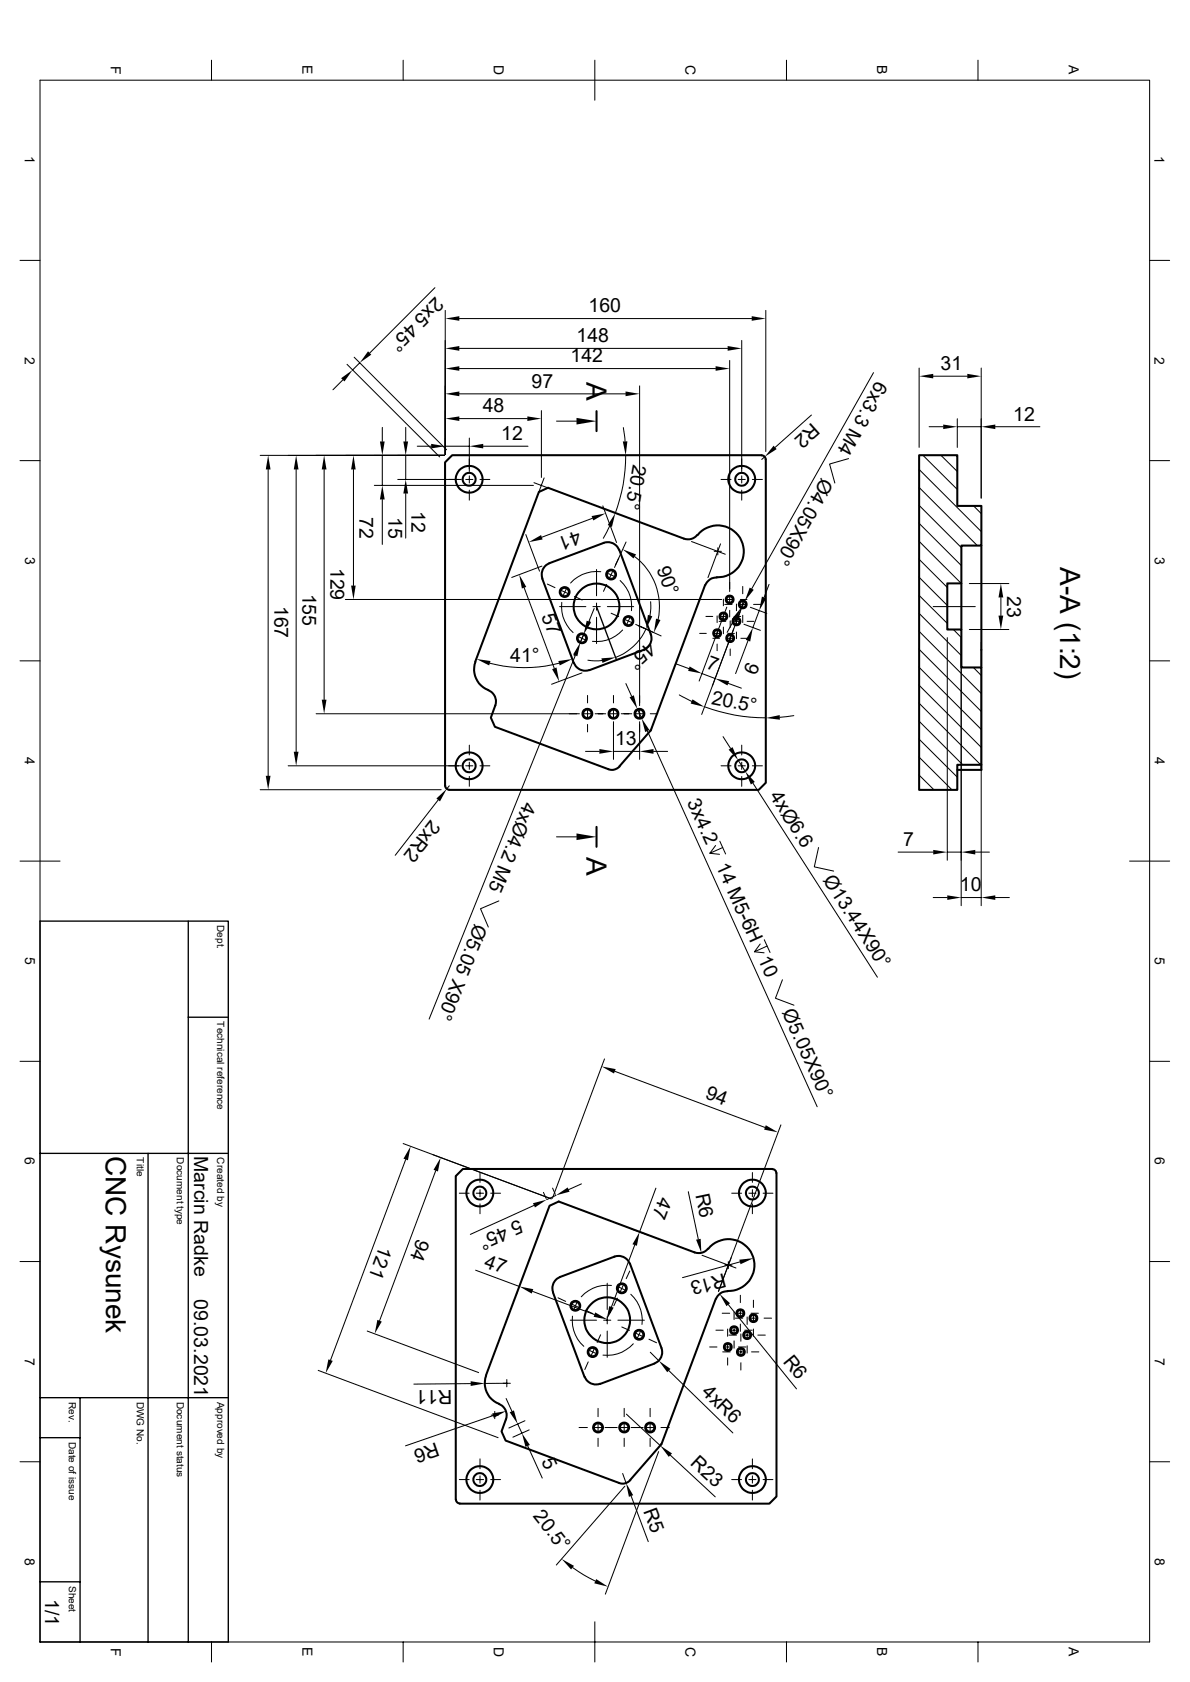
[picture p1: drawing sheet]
<svg xmlns="http://www.w3.org/2000/svg" width="297mm" height="420mm" viewBox="0 0 297 420" stroke-linecap="round" stroke-linejoin="round" font-family="sans-serif">
<g fill="none" stroke="#000" stroke-width=".51">
<path d="M148.9 102.7v5M229.4 113.7h9.5v12.6h6v9.9h-5v9.5h-3.5v11.5h3.5v9.5h5v24.3h-6v6.2h-9.5zM154.5 137.3a3 3 0 0 0-3.8-1.7l-13.6 5a3 3 0 0 0-1.7 3.9M154.6 137.3l7.8 21.1a3 3 0 0 1-1.7 3.8l-13.6 5.1M174 133.6a2.93 2.93 0 0 1-3.3 .9l-33.9-12.7-2.3 1.1-15.9 42.3M174.1 133.6a6.5 6.5 0 0 1 10.9 1.4 6.5 6.5 0 0 1-6.1 9.1M244.9 136.2v30.5M135.3 144.5l7.9 21.1M176 146.1l-13.6 36.3-7.8 9a2.56 2.56 0 0 1-2.8 .7l-28.3-10.6-1-2.3 1.1-3.1M178.9 144.2a3.1 3.1 0 0 0-2.9 1.9M239.9 145.7v11.5M118.7 165.3a5.5 5.5 0 0 0 3.2 7"/>
<path d="M121.9 172.3a3 3 0 0 1 1.7 3.9M143.3 165.6a3 3 0 0 0 3.8 1.7M111.1 196.2v-80.8l1.8-1.7h77.2l.5 .1 .5 .9v80.8l-1.7 1.7h-77.3M111.1 196.2l.3 .7 .7 .3M244.9 191v1.2h-6M148.9 206.5v5M192.8 291.9h-77.3l-1.8 1.8v80.7M192.8 291.9l.5 .2 .3 .3 .2 .5M193.8 292.9v80.8l-1.8 1.8h-77.2M153.3 313.8a3 3 0 0 1 3.9 1.7M153.4 313.8l-13.6 5.1a3 3 0 0 0-1.8 3.8l7.9 21.1M157.2 315.5l7.9 21.1a3 3 0 0 1-1.7 3.8"/>
<path d="M176.7 311.8a2.93 2.93 0 0 1-3.3 .9l-34-12.7-2.2 1.1-15.9 42.4M176.8 311.8a6.5 6.5 0 0 1 10.9 1.4 6.5 6.5 0 0 1-6.1 9.2M178.6 324.3l-13.5 36.3M181.6 322.4a3.1 3.1 0 0 0-2.9 1.9M121.3 343.5a5.7 5.7 0 0 0 3.6 7.3 2.96 2.96 0 0 1 1.4 3.6M126.3 354.4l-1.1 3 1 2.3 28.3 10.6a2.56 2.56 0 0 0 2.8-.7M163.3 340.5l-13.5 5a3 3 0 0 1-3.9-1.7M113.8 374.4l.3 .7 .7 .3M165.1 360.6l-7.8 9"/>
<circle cx="117.1" cy="119.7" r="3.3"/>
<circle cx="117.1" cy="119.7" r="1.61"/>
<circle cx="185.1" cy="119.7" r="3.3"/>
<circle cx="185.1" cy="119.7" r="1.61"/>
<circle cx="140.9" cy="147.8" r="1.23"/>
<circle cx="140.9" cy="147.8" r="1.06"/>
<circle cx="145.2" cy="159.4" r="1.23"/>
<circle cx="145.3" cy="159.4" r="1.06"/>
<circle cx="148.9" cy="151.4" r="5.7"/>
<circle cx="152.5" cy="143.5" r="1.23"/>
<circle cx="152.5" cy="143.5" r="1.06"/>
<circle cx="156.8" cy="155.1" r="1.23"/>
<circle cx="156.9" cy="155.1" r="1.06"/>
<circle cx="179" cy="158.1" r=".98"/>
<circle cx="179" cy="158.1" r=".8"/>
<circle cx="180.5" cy="153.9" r=".98"/>
<circle cx="180.6" cy="153.9" r=".8"/>
<circle cx="182.1" cy="149.7" r=".98"/>
<circle cx="182.1" cy="149.7" r=".8"/>
<circle cx="182.2" cy="159.3" r=".98"/>
<circle cx="182.2" cy="159.3" r=".8"/>
<circle cx="183.8" cy="155.1" r=".98"/>
<circle cx="183.8" cy="155.2" r=".8"/>
<circle cx="185.4" cy="150.9" r=".98"/>
<circle cx="185.4" cy="150.9" r=".8"/>
<circle cx="146.6" cy="178.2" r="1.23"/>
<circle cx="146.6" cy="178.2" r="1.06"/>
<circle cx="153.1" cy="178.2" r="1.23"/>
<circle cx="153.1" cy="178.2" r="1.06"/>
<circle cx="159.6" cy="178.2" r="1.23"/>
<circle cx="159.6" cy="178.2" r="1.06"/>
<circle cx="117.1" cy="191.2" r="3.3"/>
<circle cx="117.1" cy="191.2" r="1.61"/>
<circle cx="185.1" cy="191.2" r="3.3"/>
<circle cx="185.1" cy="191.2" r="1.61"/>
<circle cx="119.8" cy="297.9" r="3.3"/>
<circle cx="119.8" cy="297.9" r="1.61"/>
<circle cx="187.8" cy="297.9" r="3.3"/>
<circle cx="187.8" cy="297.9" r="1.61"/>
<circle cx="143.6" cy="326" r="1.23"/>
<circle cx="143.6" cy="326.1" r="1.06"/>
<circle cx="147.9" cy="337.6" r="1.23"/>
<circle cx="147.9" cy="337.6" r="1.06"/>
<circle cx="151.6" cy="329.6" r="5.7"/>
<circle cx="155.2" cy="321.7" r="1.23"/>
<circle cx="155.2" cy="321.7" r="1.06"/>
<circle cx="159.5" cy="333.3" r="1.23"/>
<circle cx="159.5" cy="333.3" r="1.06"/>
<circle cx="181.6" cy="336.3" r=".98"/>
<circle cx="181.7" cy="336.3" r=".8"/>
<circle cx="183.2" cy="332.1" r=".98"/>
<circle cx="183.2" cy="332.2" r=".8"/>
<circle cx="184.8" cy="327.9" r=".98"/>
<circle cx="184.8" cy="327.9" r=".8"/>
<circle cx="184.9" cy="337.6" r=".98"/>
<circle cx="184.9" cy="337.6" r=".8"/>
<circle cx="186.5" cy="333.4" r=".98"/>
<circle cx="186.5" cy="333.4" r=".8"/>
<circle cx="188" cy="329.1" r=".98"/>
<circle cx="188" cy="329.1" r=".8"/>
<circle cx="149.3" cy="356.4" r="1.23"/>
<circle cx="149.3" cy="356.4" r="1.06"/>
<circle cx="155.8" cy="356.4" r="1.23"/>
<circle cx="155.8" cy="356.4" r="1.06"/>
<circle cx="162.3" cy="356.4" r="1.23"/>
<circle cx="162.3" cy="356.4" r="1.06"/>
<circle cx="119.8" cy="369.4" r="3.3"/>
<circle cx="119.8" cy="369.4" r="1.61"/>
<circle cx="187.8" cy="369.4" r="3.3"/>
<circle cx="187.8" cy="369.4" r="1.61"/>
</g>
<g fill="none" stroke="#000" stroke-width=".25">
<path d="M52.8 15v5M100.6 15v5M148.5 15v10M196.3 15v5M244.1 15v5M10 20h276.9v390h-276.9zM5 65h5M108.5 71.8l-16.2 16.3M111.1 77.5v36M114.6 79.5h73M191.1 77.5v35.2M286.9 65h5"/>
<path d="M85.6 94.9l-2.5 2.4M86.6 91l23.1 23.1M88.4 89.2l23.1 23.1M89.8 90.6l-1.8 1.8M114.6 87h67M114.6 98.3h41.5M114.6 92h64M159.6 96.4v79.8M182.1 90v57.7M185.1 85v32.7M218 93l-30.4 54M229.4 91.9v19.8"/>
<path d="M232.9 93.9h8.5M244.9 91.9v32.5M5 115h5M64.9 113.7h46M66.9 117.2v76.5M73.9 117.2v70.5M80.9 117.2v57.5M88.2 117.2v29M95.4 106.7v3.5M95.4 113.7v7.5M99.3 119.7h15.8M101.3 106.7v3.5"/>
<path d="M101.3 113.7v6M104.1 111.4h3.5M111.1 111.4h6M114.6 104.5h17M116.2 119.7h1.8M117.1 109.4v8.3M117.1 118.8v1.8M119.8 119.7h2.5M120.6 111.4h11.2M135.1 102.5v16.7M135.8 119.3l-1.3 3.6M138.9 105.2h5"/>
<path d="M155.6 106.8l.4 3.4M156.2 113.7a40.3 40.3 0 0 1-2.6 14.4M180 119.7h2.5M184.2 119.7h1.8M185.1 118.8v1.8M187.8 119.7h2.5M190.9 114l-.8 .7M202.5 103.6l-9 8.1M211.8 114.5l-4.7 1.4 1.3 4.7M229.4 117.2l15.5 15.5M230.4 113.7l8.5 8.5M231.9 106.6h3.5"/>
<path d="M234.9 113.7l4 4M238.9 104.6v7.1M238.9 106.6h6M248.4 106.6h11.1M286.9 115h5M93.4 121.2h39.7M95.4 124.7v11.2M101.3 123.2v11.2M117.1 122.4v2.5M131.2 133.5l3.5 9.1M133.3 120.5l3.5 1.3M147.9 129.4l-12.7 4.8"/>
<path d="M150.5 126.3l3.4 9.2M152.2 131.3l-1.6 3.1M154.4 139.4l-.8 1.7M156.3 135.3l-2.9 6.4M158.4 139a15.5 15.5 0 0 1 5.9 15.6M172.6 135.2l8.4 3.2M178.3 137.7h1.7M179.2 136.8v1.8M179.8 135.8l-3.1 8.4M185.1 122.4v2.5M229.4 121.7l14.5 14.5M229.4 126.2l10.5 10.5"/>
<path d="M229.4 130.7l10.5 10.5M229.4 135.2l10.5 10.5M229.4 139.7l7 7M243 126.4l1.9 1.8M86.2 149.7h93.9M130.8 146.7l7.5 20.2M135.3 141.4l-7.6 2.8M136.6 145.8l1.9 .9M139.7 151.5h6.5M140.1 147.4l1.7 .8M140.2 150.4a8.6 8.6 0 0 0 2.8 7.5M141.4 147.1l-.8 1.6"/>
<path d="M143.4 148.9l1.9 .9M144.5 159l1.6 .7M145.6 158.6l-.7 1.6M145.7 158.4l-.8 2M147.2 155.1l-.8 1.9M148 151.5h1.8M148.3 151.9l-1.3 3.3M148.9 142.2v6.6M148.9 150.6v1.8M148.9 154.1v6.6M149.9 142.7a9 9 0 0 0-7.5 2.9M151.4 145.9l-.8 1.8"/>
<path d="M151.6 151.5h6.6M151.7 143.2l1.6 .7M152.5 153.1l1.9 .9M152.9 142.7l-.8 1.6M154.8 144.9a8.7 8.7 0 0 1 2.8 7.6M155.4 157.3a8.7 8.7 0 0 1-7.5 2.8M156 154.7l1.7 .7M157.1 154.3l-.7 1.6M158.7 155.9l6.3 2.9M159.3 156.2l1.9 .9M161.2 157.1a13.7 13.7 0 0 1-7.6 7.1M162.4 150.2v1.8l-.2 1.8"/>
<path d="M174.6 158.2h1.7M176.2 153.9h1.7M177.9 159.4h1.7M178.1 158.2h1.8M179 153.8v1.6M179 157.3v1.7M179.5 155.2h1.6M179.7 153.9h1.7M180.6 149.6v1.7M180.6 153v1.8M180.6 156.6v1.6M180.9 150.9h1.8"/>
<path d="M181.2 149.7h1.8M181.4 159.4h1.7M181.4 151.6l-6.9 18.5M181.7 158.2h1.6M182.1 148.8v1.8M182.1 152.4v1.7M182.2 155v1.7M182.2 158.5v1.8M182.9 155.2h1.8M183.1 157l-8 21.4M183.2 154.9l-1.7 3M183.2 153.9h1.7"/>
<path d="M183.8 150.8v1.7M183.8 154.3v1.7M183.8 157.8v1.7M184.5 150.9h1.8M184.7 152.8l-6.9 18.5M184.8 149.7h1.6M184.9 159.4h1.7M185.4 146.4v1.9M185.4 150v1.8M185.4 153.6v1.8M185.7 155.9l4.1 1.5M185.9 150.1l-1 1.7"/>
<path d="M186.5 155.2h1.7M186.7 160l-3.1 8.2M187.3 151.6l4.1 1.6M188.1 150.9h1.8M189.5 152.5l-1.6 4.2M191.9 145.9l-1.2 3.3M229.4 144.1l7 7.1M229.4 148.7l7 7M229.4 153.2l10.5 10.5M229.4 157.6l15.5 15.5M232.9 151.5h10.5M236.4 159.2v55.6"/>
<path d="M238 157.2l1.9 2M239.9 159.2v66.9M241.9 145.7h9.9M241.9 157.2h9.9M249.8 149.2v4.5M5 165h5M78.9 178.2h65.7M122.3 165.6a34.4 34.4 0 0 0 17.2 0M143.6 163.7l-36.5 90.8M144.2 161.8l-.9 1.9M145.2 168l-7.5 2.9M145.7 178.2h1.8"/>
<path d="M146.6 173.7v1.8M146.6 177.3v1.8M146.7 164.8l1.8 .2 1.7-.1M148.5 178.2h2.7M152.2 178.2h1.8M153.1 173.7v1.8M153.1 177.3v1.8M155.1 178.2h2.6M156.2 170.7l1.4 3.2M158.7 178.2h1.8M159.1 177l1 2.4M159.6 177.3v1.8"/>
<path d="M162.3 178.2h1.9M168.7 165.7l3.3 1.3M169.5 173.5l3.1 1.6M175.2 168.2l3.3 1.2M175.9 176.5a43 43 0 0 0 15.2 2.7M179 160.8v1.7M181.8 170.6l3.2 1.2M182.2 162.1v1.6M198.1 178.7l-3.5 .4M229.4 162.1l15.5 15.5M229.4 166.6l15.5 15.5M229.4 171.1l15.5 15.5"/>
<path d="M229.4 175.6l15.4 15.4M243 166.7l1.9 2M244.9 160.4v65.7M286.9 165h5M64.9 197.2h45.2M71.9 191.2h43.2M109.3 199.8l-10.7 13.8M112.1 196.2l-.6 .8M116.2 191.2h1.8M117.1 186.1v2.4M117.1 190.3v1.8M117.1 193.9v2.4"/>
<path d="M119.8 191.2h2.5M146.1 187.6h3.5M146.6 180.9v1.9M153.1 180.2v9.4M153.1 187.6h6.5M159.6 180.2v9.4M161.6 182.5l42.4 93.9M163.1 187.6h3.5M180 191.2h2.5M180.5 183.9l1.8 3M184.2 189.8l1.8 2.8M184.2 191.2h1.8"/>
<path d="M185.1 186.1v2.4M185.1 190.3v1.8M185.1 193.9v2.4M187.8 191.2h2.5M187.9 195.5l31.1 48.5M229.4 180.1l10.9 10.9M229.4 184.6l9.5 9.5M229.4 189.1l8.2 8.1M229.4 193.5l3.7 3.7M5 215h10M138.9 209h5M177.2 213.1l2.4 .2"/>
<path d="M178.6 211.1l-1.4 2 3.2-1.5M179.7 210.1l1.4 3.1M204.3 211.6l-1.1 4.9 4.9 1M224.2 212.8h8.7M236.4 212.8h3.5M243.4 212.8h3.5M281.9 215h10M124.5 225l-4.6 1.9 2 4.6M188.3 237.7l2.4 .2M189.7 235.7l-1.4 2 3.2-1.5M190.8 234.7l1.4 3.1M232.9 224.1h3.5"/>
<path d="M239.9 224.1h5M248.4 224.1h3.5M195.3 244.6l-1.8 4.7 4.7 1.7M5 265h5M150.9 264.4l-13 34.8M153.5 267.5l37.4 14M286.9 265h5M100.6 285.5l37 13.8M101.3 289.5l-18.8 50.1M108.8 292.3l-14.1 37.5M114.6 297.9h2.5M118.9 297.9h1.8"/>
<path d="M119.8 292.8v2.4M119.8 297.1v1.7M122.5 297.9h2.4M135.6 297.7l.7 1.6M137.9 296.7l.7 1.5M138.7 298.5l-2.3 1.1M145.1 295.6l-3.2 1.5M163.7 296.7l-4.1 10.9M171.8 297.6l2.5 11.8M182.6 297.9h2.5M186.9 297.9h1.8M187.8 292.8v2.4"/>
<path d="M187.8 297.1v1.7M190.5 297.9h2.4M194.9 280.9l-15.6 41.6 3.2-8.5M5 315h5M118.7 317.2l10.9 4M119.8 300.6v2.5M133.3 301l-15.9 7.2M157.2 317.4l-.9 1.9M157.7 306.9l3.9 1.5M158.4 310.9l-5.8 15.4M175.2 313.4l8.5 3.2M180.9 315.9h1.8"/>
<path d="M181.8 315v1.8M184.7 315.1l-14.4 3.9M187.8 300.6v2.5M286.9 315h5M91.7 332.4l27.8 10.3M129.2 322.4l-.3 .7M132.9 322.5l15.5 5.8M139.3 324.1l1.9 .9M142.3 329.6h6.6M142.8 325.7l1.6 .7M142.9 328.6a8.7 8.7 0 0 0 2.8 7.6M144 325.2l-.7 1.7"/>
<path d="M146 327.2l2 .8M147.2 337.2l1.6 .7M148.3 336.8l-.7 1.7M149.5 328.9l.2 .1M149.9 333.3l-.8 1.9M150.7 329.6h1.7M151.6 320.4v6.6M151.6 328.8v1.8M151.6 332.4v6.5M152.4 327.6l-.1 .2M152.6 321a8.6 8.6 0 0 0-7.5 2.8M154.1 324.1l-.9 2"/>
<path d="M154.2 329.6h6.6M154.3 321.4l1.7 .7M155.2 331.3l1.9 .9M155.6 320.9l-.8 1.6M157.4 323.2a8.9 8.9 0 0 1 2.8 7.5M158.1 335.5a8.7 8.7 0 0 1-7.6 2.9M158.7 332.9l1.6 .8M159.8 332.4l-.7 1.7M162 334.4l1.9 .9M162.3 337.7l2.1 2.1M177.1 336.3h1.8M178.7 332.1h1.8"/>
<path d="M180.3 327.9h1.8M180.4 337.6h1.8M180.7 336.3h1.8M181.6 331.9v1.8M181.6 335.4v1.9M181.6 339v1.9M181.8 325.8l17 21M181.9 333.4h1.9M182.3 332.1h1.8M183.2 327.6v1.9M183.2 331.3v1.7M183.2 334.8v1.8"/>
<path d="M183.6 329.1h1.8M183.9 327.9h1.8M184 337.6h1.8M184.3 336.3h1.8M184.8 323.4v1.8M184.8 327v1.8M184.8 330.6v1.8M184.9 333.1v1.8M184.9 336.7v1.8M185.6 333.4h1.8M185.9 332.1h1.8M186.5 328.8v1.9"/>
<path d="M186.5 332.5v1.8M186.5 336v1.9M187.2 329.1h1.7M187.5 327.9h1.8M187.6 337.6h1.8M188 324.7v1.8M188 328.3v1.7M188 331.9v1.8M189.1 333.4h1.9M190.7 329.1h1.9M79.4 342.2l44.9 16.8M117.5 345.5l-14.2 .1"/>
<path d="M122.6 353.4h1.8M123 353.5l-21.8 7.5M123.5 352.4v1.8M125.6 345.4h1.8M126.3 349.2l1.5 3.2M126.5 345.4h-5.5M126.5 344.5v1.8M129.2 355.6l1.1 2.2M131 354.8l-4 1.8M132.1 357l-4.1 1.9M144.5 356.4h2.1M146.8 340.1l-.8 1.9"/>
<path d="M148.4 356.4h1.8M149.3 351.7v2M149.3 355.5v1.8M149.3 359.1v2.1M151 356.4h3.1M154.9 356.4h1.8M155.8 351.7v2M155.8 355.5v1.8M155.8 359.1v2.1M156.3 353.1l8.5 7.8M157.5 356.4h3M161.4 356.4h1.8"/>
<path d="M162.3 351.7v2M162.3 355.5v1.8M162.3 359.1v2.1M165 356.4h2M166.9 342.2l16 15.6M184.9 340.3v1.8M5 365h5M114.6 369.4h2.5M118.9 369.4h1.8M119.8 364.3v2.4M119.8 368.5v1.8M119.8 372.1v2.5"/>
<path d="M122.5 369.4h2.4M131.7 361l3.6 8.1M155.4 367.9l.9 2.4M156 371.1l-17.1 19.7M157.5 373.5l4.3 11.4M164.4 362.5l-13.3 35.6M167.3 363.3l11.2 10.5M182.6 369.4h2.5M186.9 369.4h1.8M187.8 364.3v2.4M187.8 368.5v1.8M187.8 372.1v2.5"/>
<path d="M190.5 369.4h2.4M286.9 365h5M142.9 391.4l2.8 1.8 2.9 1.6M52.8 410v5M100.6 410v5M148.5 405v10M196.3 410v5M244.1 410v5"/>
</g>
<path d="M148.9 151.5l5 13.3M185.4 150.9l-1.6 4.3M10 230h47v180h-47zM47 230v180M47 254h10M10 288h47M37 288v122M10 359h10M10 349h47M20 349v61M10 395h10" fill="none" stroke="#000" stroke-width=".34"/>
<g fill="#000">
<path d="M111.1 79.5l3.5-.5v1.1zM187.6 79l3.5 .5-3.5 .6zM85.1 94.4l2.9-2-2 2.8zM91.9 87.7l.8 .9-2.9 2zM111.1 87l3.5-.6v1.2zM111.1 98.3l3.5-.6v1.2zM111.1 92l3.5-.6v1.2zM156.1 97.7l3.5 .6-3.5 .6zM178.6 91.4l3.5 .6-3.5 .6zM181.6 86.4l3.5 .6-3.5 .6zM229.4 93.9l3.5-.6v1.2zM241.4 93.3l3.5 .6-3.5 .6z"/>
<path d="M66.9 113.7l.6 3.5h-1.2zM73.9 113.7l.6 3.5h-1.2zM80.9 113.7l.6 3.5h-1.2zM88.2 113.7l.6 3.5h-1.2zM94.8 110.2h1.2l-.6 3.5zM100.7 110.2h1.2l-.6 3.5zM107.6 110.8l3.5 .6-3.5 .6zM111.1 104.5l3.5-.5v1.1zM117.1 111.4l3.5-.6v1.2zM131.6 104l3.5 .5-3.5 .6zM143.9 104.4l5 .8-5 .8zM155.4 110.2h1.2l-.4 3.5z"/>
<path d="M193.1 111.3l.7 .8-2.9 1.9zM235.4 106l3.5 .6-3.5 .5zM244.9 106.6l3.5-.6v1.1zM95.4 121.2l.6 3.5h-1.2zM101.3 119.7l.6 3.5h-1.2zM132 135.4l3-1.8 .4 1.1zM147.7 128.9l3.4-.7-3 1.8zM153.6 128.1l-.9 3.5-1-.5zM155.4 137.2l3.3 1.2-.6 1zM87.6 146.2h1.2l-.6 3.5zM129.6 143.5l1.8 3.1-1.1 .3zM146.4 155l1.1 .4-1.8 3z"/>
<path d="M161.7 153.5l1.1 .4-1.6 3.2zM163.7 154.5l1.1 .3-1.6 3.2zM184.9 151.8l-1.2 3.4-1-.6zM187.1 146.7l1 .6-2.2 2.8zM190.2 149l1.1 .4-1.8 3.1zM249.8 145.7l.6 3.5h-1.2zM249.2 153.7h1.2l-.6 3.5zM80.3 174.7h1.2l-.6 3.5zM118.9 164.5l3.5 .6-.3 1.1zM137.8 167.1l1.1-.4 .7 3.5zM139.4 165.1l3.5-.6-3.2 1.7zM144.9 160.4l-.8 3.5-1.1-.5z"/>
<path d="M150.1 164.4l3.6-.3-3.3 1.4zM157.1 174.1l1.1-.5 .9 3.4zM172.1 166.4l3.1 1.8-3.5-.7zM172.8 174.6l3.1 1.9-3.5-.8zM178.5 169.4l3.5 .7-.4 1.1zM187.9 156.7l-.7 3.5-1.1-.4zM191.1 179.3l3.5-.7v1.1zM66.3 193.7h1.2l-.6 3.5zM73.3 187.7h1.2l-.6 3.5zM149.6 187l3.5 .6-3.5 .6zM160.1 179.4l2 2.9-1.1 .5zM159.6 187.6l3.5-.6v1.2z"/>
<path d="M181.9 187.2l.9-.6 1.4 3.2zM186 192.6l2.4 2.6-1 .7zM108.9 199.4l2.6-2.4-1.7 3.1zM143.9 208.1l5 .9-5 .8zM232.9 212.2l3.5 .6-3.5 .6zM239.9 212.8l3.5-.6v1.2zM236.4 223.6l3.5 .5-3.5 .6zM244.9 224.1l3.5-.5v1.1zM150.2 266.3l3.5 .7-.5 1.1zM102.5 286.2l-.7 3.5-1.1-.4zM110 289.1l-.7 3.4-1.1-.4zM138.7 298.5l3-2 .5 1.1z"/>
<path d="M191.1 281l3.1 1.7-3.5-.6zM133 300.4l3.4-.8-2.9 1.9zM159.6 307.6l-.6 3.5-1.1-.4zM173.7 309.5l1.2-.2 .1 3.5zM184.5 314.5l3.6-.3-3.3 1.5zM82 339.4l1.1 .4-1.8 3.1zM94.2 329.6l1.1 .4-1.8 3zM129.6 321.2l3.5 .7-.4 1.1zM148.5 327.7l3.1 1.8-3.4-.7zM152.1 326.1l1.1 .4-1.8 3.1zM179.6 323l2.6 2.4-.9 .7zM117.5 344.9l3.5 .5-3.5 .7z"/>
<path d="M122.9 352.9l3.4-.6-3.1 1.7zM127.2 352.6l1.1-.4 .9 3.4zM164.4 339.8l2.9 2-.8 .8zM130.3 357.8l1.9 3-1.1 .5zM156.3 370.3l1.7 3-1 .5zM164.8 360.9l2.9 2-.8 .9zM140.2 389.3l3.1 1.7-.8 .9zM148.8 394.3l3 1.9-3.5-.8z"/>
</g>
<g font-size="7">
<text x="146.4" y="95.5" transform="rotate(90 146.4 95.5)">A</text>
<text x="264.6" y="141.6" transform="rotate(90 264.6 141.6)">A-A (1:2)</text>
<text x="146.4" y="214" transform="rotate(90 146.4 214)">A</text>
<text x="26.4" y="288.6" transform="rotate(90 26.4 288.6)">CNC Rysunek</text>
</g>
<g font-size="4.9">
<text x="108.7" y="73.9" transform="rotate(135 108.7 73.9)">2x5</text>
<text x="146.9" y="78">160</text>
<text x="102.2" y="80.4" transform="rotate(135 102.2 80.4)">45°</text>
<text x="143.9" y="85.4">148</text>
<text x="142.4" y="90.5">142</text>
<text x="218.8" y="95" transform="rotate(119 218.8 95)">6x3.3 M4</text>
<text x="234.8" y="92.4">31</text>
<text x="132.7" y="96.8">97</text>
<text x="120.5" y="103">48</text>
<text x="202.6" y="105.5" transform="rotate(138 202.6 105.5)">R2</text>
<text x="252.9" y="105.1">12</text>
<text x="125.1" y="109.9">12</text>
<text x="158.1" y="115.7" transform="rotate(100 158.1 115.7)">20.5°</text>
<text x="205.1" y="119.2" transform="rotate(119 205.1 119.2)">Ø4.05X90°</text>
<text x="89.7" y="129" transform="rotate(90 89.7 129)">72</text>
<text x="97" y="129.2" transform="rotate(90 97 129.2)">15</text>
<text x="102.7" y="127.7" transform="rotate(90 102.7 127.7)">12</text>
<text x="144.2" y="132.4" transform="rotate(159 144.2 132.4)">41</text>
<text x="82.5" y="141.7" transform="rotate(90 82.5 141.7)">129</text>
<text x="163.8" y="142" transform="rotate(69 163.8 142)">90°</text>
<text x="75.5" y="148.2" transform="rotate(90 75.5 148.2)">155</text>
<text x="251.4" y="148.8" transform="rotate(90 251.4 148.8)">23</text>
<text x="68.5" y="151.2" transform="rotate(90 68.5 151.2)">167</text>
<text x="135.1" y="153.7" transform="rotate(69 135.1 153.7)">57</text>
<text x="161.8" y="160.1" transform="rotate(137 161.8 160.1)">45°</text>
<text x="127.3" y="165.2">41°</text>
<text x="176.1" y="166.9" transform="rotate(21 176.1 166.9)">7</text>
<text x="186.5" y="165" transform="rotate(111 186.5 165)">9</text>
<text x="177.4" y="175.8" transform="rotate(11 177.4 175.8)">20.5°</text>
<text x="153.5" y="186.1">13</text>
<text x="130.8" y="199.9" transform="rotate(112 130.8 199.9)">4xØ4.2 M5</text>
<text x="171.4" y="200.3" transform="rotate(66 171.4 200.3)">3x4.2</text>
<text x="191.9" y="198.8" transform="rotate(57 191.9 198.8)">4xØ6.6</text>
<text x="107.6" y="204.5" transform="rotate(128 107.6 204.5)">2xR2</text>
<text x="225.4" y="211.3">7</text>
<text x="178.6" y="216.3" transform="rotate(66 178.6 216.3)">14 M5-6H</text>
<text x="205.3" y="219.7" transform="rotate(57 205.3 219.7)">Ø13.4 X90°</text>
<text x="239.6" y="222.6">10</text>
<text x="118.5" y="230.5" transform="rotate(112 118.5 230.5)">Ø5.05 X90°</text>
<text x="189.1" y="239.6" transform="rotate(66 189.1 239.6)">10</text>
<text x="195.1" y="252.8" transform="rotate(66 195.1 252.8)">Ø5.05X90°</text>
<text x="175.8" y="274.2" transform="rotate(21 175.8 274.2)">94</text>
<text x="48.5" y="288.6" transform="rotate(90 48.5 288.6)">Marcin Radke</text>
<text x="164.6" y="298.6" transform="rotate(111 164.6 298.6)">47</text>
<text x="173.6" y="298.3" transform="rotate(78 173.6 298.3)">R6</text>
<text x="129.5" y="304.4" transform="rotate(156 129.5 304.4)">5 45°</text>
<text x="94.8" y="310.9" transform="rotate(111 94.8 310.9)">121</text>
<text x="104.1" y="309.1" transform="rotate(111 104.1 309.1)">94</text>
<text x="120.6" y="316.3" transform="rotate(21 120.6 316.3)">47</text>
<text x="180.6" y="317.8" transform="rotate(165 180.6 317.8)">R13</text>
<text x="48.5" y="324.4" transform="rotate(90 48.5 324.4)">09.03.2021</text>
<text x="195.3" y="340" transform="rotate(51 195.3 340)">R6</text>
<text x="112.9" y="347" transform="rotate(179 112.9 347)">R11</text>
<text x="174.9" y="347.8" transform="rotate(44 174.9 347.8)">4xR6</text>
<text x="108.8" y="360" transform="rotate(161 108.8 360)">R6</text>
<text x="135.1" y="364.7" transform="rotate(66 135.1 364.7)">5</text>
<text x="172.1" y="365.6" transform="rotate(43 172.1 365.6)">R23</text>
<text x="160.6" y="377.3" transform="rotate(69 160.6 377.3)">R5</text>
<text x="132.9" y="378.6" transform="rotate(52 132.9 378.6)">20.5°</text>
<text x="11.3" y="399.2" transform="rotate(90 11.3 399.2)">1/1</text>
</g>
<g font-size="3.5">
<text x="27.6" y="16.5" transform="rotate(90 27.6 16.5)">F</text>
<text x="75.5" y="16.3" transform="rotate(90 75.5 16.3)">E</text>
<text x="123.3" y="16.3" transform="rotate(90 123.3 16.3)">D</text>
<text x="171.1" y="16.3" transform="rotate(90 171.1 16.3)">C</text>
<text x="218.9" y="16.3" transform="rotate(90 218.9 16.3)">B</text>
<text x="266.8" y="16.3" transform="rotate(90 266.8 16.3)">A</text>
<text x="6.2" y="39" transform="rotate(90 6.2 39)">1</text>
<text x="288.2" y="39" transform="rotate(90 288.2 39)">1</text>
<text x="6.2" y="89" transform="rotate(90 6.2 89)">2</text>
<text x="288.2" y="89" transform="rotate(90 288.2 89)">2</text>
<text x="6.3" y="139" transform="rotate(90 6.3 139)">3</text>
<text x="288.2" y="139" transform="rotate(90 288.2 139)">3</text>
<text x="6.2" y="189" transform="rotate(90 6.2 189)">4</text>
<text x="288.2" y="189" transform="rotate(90 288.2 189)">4</text>
<text x="6.3" y="239" transform="rotate(90 6.3 239)">5</text>
<text x="288.2" y="239" transform="rotate(90 288.2 239)">5</text>
<text x="6.2" y="289" transform="rotate(90 6.2 289)">6</text>
<text x="288.2" y="289" transform="rotate(90 288.2 289)">6</text>
<text x="6.2" y="339" transform="rotate(90 6.2 339)">7</text>
<text x="288.2" y="339" transform="rotate(90 288.2 339)">7</text>
<text x="6.2" y="389" transform="rotate(90 6.2 389)">8</text>
<text x="288.2" y="389" transform="rotate(90 288.2 389)">8</text>
<text x="27.6" y="411.4" transform="rotate(90 27.6 411.4)">F</text>
<text x="75.5" y="411.3" transform="rotate(90 75.5 411.3)">E</text>
<text x="123.3" y="411.2" transform="rotate(90 123.3 411.2)">D</text>
<text x="171.1" y="411.2" transform="rotate(90 171.1 411.2)">C</text>
<text x="218.9" y="411.3" transform="rotate(90 218.9 411.3)">B</text>
<text x="266.8" y="411.3" transform="rotate(90 266.8 411.3)">A</text>
</g>
<g font-size="2.5">
<text x="54.2" y="231" transform="rotate(90 54.2 231)">Dept.</text>
<text x="54.2" y="255" transform="rotate(90 54.2 255)">Technical reference</text>
<text x="34.2" y="289" transform="rotate(90 34.2 289)">Title</text>
<text x="44.2" y="289" transform="rotate(90 44.2 289)">Document type</text>
<text x="54.2" y="289" transform="rotate(90 54.2 289)">Created by</text>
<text x="17.2" y="350" transform="rotate(90 17.2 350)">Rev.</text>
<text x="34.2" y="350" transform="rotate(90 34.2 350)">DWG No.</text>
<text x="44.2" y="350" transform="rotate(90 44.2 350)">Document status</text>
<text x="54.2" y="350" transform="rotate(90 54.2 350)">Approved by</text>
<text x="17.2" y="360" transform="rotate(90 17.2 360)">Date of issue</text>
<text x="17.2" y="396" transform="rotate(90 17.2 396)">Sheet</text>
</g>
</svg>
